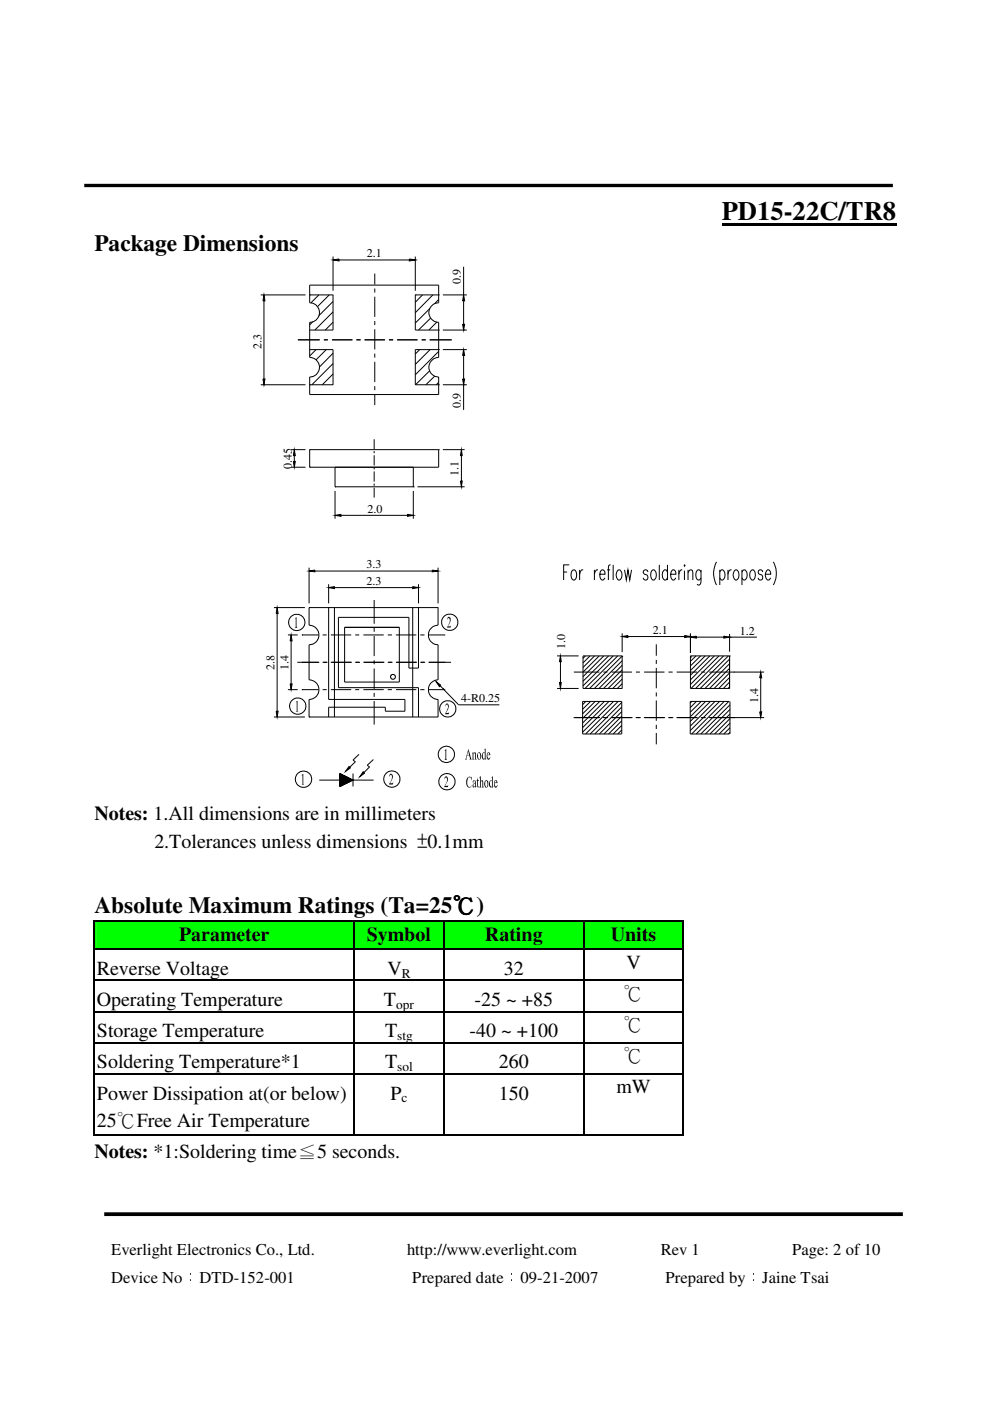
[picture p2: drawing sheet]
<svg xmlns="http://www.w3.org/2000/svg" width="210mm" height="297mm" viewBox="0 0 210 297" stroke-linecap="round" stroke-linejoin="round" font-family="sans-serif">
<path d="M22.1 257.4h169.3" fill="none" stroke="#000" stroke-width=".79" stroke-linecap="butt"/>
<path d="M49.6 45.8h119.1v126.6h-119.1z" fill="#fff"/>
<g fill="none" stroke="#000" stroke-width=".21">
<path d="M70.6 55.1l1.3-.2v.4zM70.6 54.4v7.2M71.9 55.1h14.9M79.5 58v2.3M86.8 54.9l1.3 .2-1.3 .2zM88.1 55.1h.1M88.1 54.4v7.2M98.3 56.6v5.9M55.3 62.5h9.5M56 62.5l.2 1.3h-.4zM56 63.8v16.5M63.2 72.1h4.6"/>
<path d="M65.7 60.5h27.3v3.7a2.22 2.22 0 0 0-2.1 1.8v.5a2.23 2.23 0 0 0 1.8 1.8h.3v7.5a2.22 2.22 0 0 0-2.1 1.8v.5a2.13 2.13 0 0 0 2.1 1.8v3.8h-27.3v-3.8a2.04 2.04 0 0 0 2-1.8v-.5a2.12 2.12 0 0 0-2-1.8v-7.5h.3a2.23 2.23 0 0 0 1.7-1.8v-.5a2.12 2.12 0 0 0-2-1.8zM65.7 62.5h.1M65.7 74.1h4.9v7.5h-4.9M65.7 62.5h5M66.3 68.2l-.6 .7M67 74.1l-1.3 1.4M67.6 62.5l-1.7 1.7M68.7 72.1h.8M69.2 74.1l-2.2 2.2M69.8 62.5l-2.5 2.5M70.4 72.1h4.3M70.6 79.3l-2.3 2.3"/>
<path d="M70.6 77.1l-4.5 4.5M70.6 74.9l-2.9 2.9M70.6 68.3l-1.6 1.7M70.6 66.1l-3.8 3.9M70.6 63.9l-3 3M70.6 62.5v7.5h-4.9M75.6 72.1h.9M77.3 72.1h4.3M79.5 61.2v.8M79.5 62.9v4.3M79.5 68.1v.8M79.5 69.8v4.3"/>
<path d="M79.5 75v.8M79.5 76.7v4.3M82.5 72.1h.9M84.2 72.1h4.3M88.1 62.5h.1M88.1 62.5h4.9M88.1 62.5v7.5h4.9M89 74.1l-.9 1M89.4 72.1h.9M89.6 62.5l-1.5 1.6M91.1 78.6l-3 3M91.1 72.1h4.7"/>
<path d="M91.1 65.4l-3 3.1M91.2 74.1l-3.1 3.2M91.3 67.4l-2.6 2.6M91.8 62.5l-3.7 3.8M92.2 79.8l-1.9 1.8M92.6 68.3l-1.7 1.7M93 62.5h.1M93 70h.1M93 74.1h.1M93 63.5l-.8 .9M93 74.5l-4.9 5M93 74.1h-4.9v7.5h4.9"/>
<path d="M93.9 74.1h5.1M93.9 62.5h5.1M93.9 70h5.1M98.1 68.7h.4l-.2 1.3zM98.3 62.5l.2 1.3h-.4zM98.3 70h.1M98.3 74.1l.2 1.3h-.4zM98.3 63.8v4.9M98.3 75.4v4.9M55.3 81.6h9.5M55.8 80.3h.4l-.2 1.3zM56 81.6h.1"/>
<path d="M61.7 99.1h3.1M61.7 95.3h3.1M62.2 97.8h.4l-.2 1.3zM62.4 95.3l.2 1.3h-.4zM62.4 96.6v1.2M65.7 81.6h.1M65.7 95.3h.1M65.7 99.1h.1M65.7 95.3v3.8M65.7 95.3h27.3M70.6 81.5l-.1 .1M71 99.1v4.1"/>
<path d="M79.3 93.1v2.1M79.3 95.6v.5M79.3 96.5v2.2M79.3 99.1v.4M79.3 99.9v2.2M79.5 81.9v.8M79.5 83.6v2.3M87.6 99.1v4.1M93 95.3h.1M93 81.6h.1M93 95.3v3.8h-27.3M93 81.1l-.5 .5"/>
<path d="M93.9 95.3h4.6M93.9 81.6h5.1M97.8 95.3l.2 1.3h-.4zM97.8 96.6v5.4M98.1 80.3h.4l-.2 1.3zM98.3 81.6h.1M98.3 81.6v5.3M71 109.3l1.3-.2v.4zM71 103.2h.1M71 103.2h16.6M71 104.1v5.9M72.3 109.3h14.1"/>
<path d="M79.3 102.5v.5M79.3 103.4v2.1M86.4 109.1l1.2 .2-1.2 .2zM87.6 103.2h.1M87.6 109.3h.1M87.6 104.1v5.9M88.5 103.2h10M97.6 102h.4l-.2 1.2zM97.8 103.2h.1M120.7 119.8h-1.2v3.2M129.5 119.8l-.4 .1-.1 .5v2.6M130 119.8v3.2"/>
<path d="M139.8 119.8v3.2M141.5 119.8v3.2M145.1 119.8l.1 .1-.1 .2zM151.9 119.1a5 5 0 0 0 0 4.9M164 119.1a5 5 0 0 1 0 4.9M58.1 128.8h6.5M58.8 128.8l.2 1.3h-.5zM58.8 128.8h.1M58.8 130.1v20.7M61 134.6h2.1M61.7 134.6l.2 1.3h-.4zM61.7 135.9v9.1"/>
<path d="M64 134.6h.1M64 134.6h3.6M65.5 128.8h.1M65.5 121.1l1.3-.2v.3zM65.5 121.1h.1M65.5 128.8v3.7a2.15 2.15 0 0 1 2.1 1.8v.7a2.07 2.07 0 0 1-2.1 1.7v7.4a2.15 2.15 0 0 1 2.1 1.8v.7a2.07 2.07 0 0 1-2.1 1.7v3.7M65.5 120.4v7.5M65.5 128.8h27.4M66.8 121.1h24.9M68.4 134.6h.9M69.7 124.6l1.2-.2v.4zM69.7 128.8h.1"/>
<path d="M69.7 124.6h.1M69.7 128.8v19.5h16.2v2.5h-4.2v-.9h-12v2.1M69.7 123.9v4M70.1 134.6h4.4M70.9 128.8v23.2M70.9 124.6h16.6M73.1 133h11.6v11.6h-11.6zM75.3 134.6h.9M77 134.6h4.4M79.3 127.2v5M79.3 133.1v.8M79.3 134.8v4.3"/>
<path d="M79.3 140v.8M82.2 134.6h.9M83.9 134.6h4.4M87.5 124.4l1.2 .2-1.2 .2zM87.5 128.8v23.2M88.7 123.9v4M88.7 128.8v12.8h-2v-10.7h-14.9v14.9h16.9v6.2M89.1 134.6h.9M90.8 134.6h3.6M91.7 120.9l1.2 .2-1.2 .1zM92.9 128.8v3.7a2.15 2.15 0 0 0-2.1 1.8v.7a2.07 2.07 0 0 0 2.1 1.7v7.4a2.15 2.15 0 0 0-2.1 1.8v.7a2.07 2.07 0 0 0 2.1 1.7v3.7h-27.4M92.9 120.4v7.5"/>
<path d="M118.1 139.1h4.6M118.8 139.1l.2 1.2h-.4zM119.5 121.3h.7M121.3 121l.5-.2a1.47 1.47 0 0 1 0 2.2h-.3a1.55 1.55 0 0 1-.2-2zM122.9 120.8v2.2M123.6 139.1h8.3v6.9h-8.3zM123.7 120.8l-.5 .2-.3 .8M124.1 139.1l-.5 .5M125.1 139.1l-1.5 1.4M126 120.8v2.2M126.1 139.1l-2.5 2.4M126.8 120.8l-.5 .2-.3 .8"/>
<path d="M127 139.1l-3.4 3.4M127.2 121.8h1.1a.7 .7 0 0 0-.7-1 1.47 1.47 0 0 0 0 2.2h.3l.4-.5M128 139.1l-4.4 4.4M128.7 120.8h.7M129 139.1l-5.4 5.3M130 139.1l-6.4 6.3M130.9 121l.5-.2a1.47 1.47 0 0 1 0 2.2l-.5-.2a1.52 1.52 0 0 1 0-1.8zM131 139.1l-7 6.9M131.9 135l1.2-.3v.5zM131.9 139.1h.1M131.9 134.3v4M131.9 139.1l-6.9 6.9"/>
<path d="M132.4 120.8l.4 2.2 .3-2.2 .4 2.2 .4-2.2M133.1 135h12.1M137.4 121.3l-.4-.5-.5 .2-.1 .3 .3 .5 .4 .1a.56 .56 0 0 1 .2 .8 .56 .56 0 0 1-.8 .1l-.1-.3M138.2 121l.5-.2a1.47 1.47 0 0 1 0 2.2h-.3a1.62 1.62 0 0 1-.2-2zM139.1 136.6v2.4M139.1 139.9v.9M141.5 121.3l-.3-.5h-.3a1.47 1.47 0 0 0 0 2.2h.3l.3-.5M142.2 121.8h1.1a.7 .7 0 0 0-.7-1 1.57 1.57 0 0 0 0 2.2h.3l.4-.5M143.9 120.8v2.2M144.7 120.8l-.5 .2-.3 .8M145.1 121v2M145.2 134.7l1.2 .3-1.2 .2z"/>
<path d="M145.9 121.4l.4-.6 .5 .2 .1 2M145.9 120.8v2.2M146.4 139.3h.1M146.4 135h.1M146.4 135.1l1.3-.2v.4zM146.4 139.1h8.3v6.9h-8.3zM146.4 134.3v4.1M146.6 139.1l-.2 .1M147.6 139.1l-1.2 1.1M147.7 135.1h5.8M148.5 139.1l-2.1 2.1M148.6 120.8l-.1 2.9-.2 .3-.5-.1"/>
<path d="M148.6 121.3l-.3-.5h-.3a1.47 1.47 0 0 0 0 2.2h.3l.3-.5M149.5 139.1l-3.1 3.1M150.5 139.1l-4.1 4.1M151.5 139.1l-5.1 5M152.4 139.1l-6 6M152.6 121.3l.4-.5h.2a1.47 1.47 0 0 1 0 2.2h-.2l-.4-.5M152.6 120.8v3.2M153.4 139.1l-6.9 6.9M153.5 134.9l1.2 .2-1.2 .2zM154.3 120.8v2.2M154.4 139.1l-6.9 6.9M154.7 139.1h.1"/>
<path d="M154.7 135.1h.1M154.7 134.4v3.8M154.7 135.1h5.8M154.7 139.7l-6.2 6.3M155.1 120.8l-.5 .2-.3 .8M155.7 121l.5-.2a1.47 1.47 0 0 1 0 2.2l-.5-.2a1.52 1.52 0 0 1 0-1.8zM157.3 121.3l.4-.5h.2a1.47 1.47 0 0 1 0 2.2h-.2l-.4-.5M157.3 120.8v3.2M159.3 121l.4-.2a1.57 1.57 0 0 1 0 2.2h-.3a1.49 1.49 0 0 1-.1-2zM161.7 121.3l-.3-.5-.6 .2v.6l.7 .3a.56 .56 0 0 1 .1 .8 .56 .56 0 0 1-.8 .1l-.1-.3M162.3 121.8h1.1v-.4a.65 .65 0 0 0-.7-.6l-.1 .2a1.49 1.49 0 0 0 .1 2h.3l.4-.5M58.1 152h6.5"/>
<path d="M58.5 150.8h.5l-.2 1.2zM61 146.2h2.1M61.5 145h.4l-.2 1.2zM63 140.4h4.7M64 146.2h.1M64 146.2h3.6M65.5 152h.1M68.4 140.4h1M68.4 146.2h.9M70.1 140.4h4.5M70.1 146.2h4.4M75.3 140.4h1"/>
<path d="M75.3 146.2h.9M76.1 159.9l-1.3 1.3 .6 .3-1.3 1.2M77 140.4h4.5M77 146.2h4.4M79.3 141.7v4.3M79.3 146.9v.8M79.3 148.6v5M82.2 140.4h1M82.2 146.2h.9M83.9 140.4h4.5M83.9 146.2h4.4M89.1 140.4h1"/>
<path d="M89.1 146.2h.9M90.8 140.4h4.8M90.8 146.2h3.6M92.5 144.5l1 .8-.3 .3zM92.5 144.5h.1M93.3 145.4l3.9 4h8.7M93.9 146h.1M118.1 146h4.6M118.6 144.7h.4l-.2 1.3zM118.8 140.3v4.4M121.6 152.1h5.6M121.7 142.5h5.4"/>
<path d="M123.5 148.7h8.3v6.9h-8.3zM124.2 148.7l-.7 .7M125.2 148.7l-1.7 1.7M126.2 148.7l-2.7 2.6M127.2 148.7l-3.7 3.6M127.8 152.1h1.1M127.9 142.5h.9M128.1 148.7l-4.6 4.6M129.1 148.7l-5.6 5.6M129.6 152.1h4.5M129.7 142.5h4.3M130.1 148.7l-6.6 6.5"/>
<path d="M131.1 148.7l-6.9 6.9M131.8 148.9l-6.7 6.7M131.8 149.9l-5.7 5.7M131.8 150.9l-4.7 4.7M131.8 151.8l-3.7 3.8M131.8 152.8l-2.8 2.8M131.8 153.8l-1.8 1.8M131.8 154.8l-.8 .8M131.9 140.1l-5.9 5.9M131.9 141.1l-4.9 4.9M131.9 142l-3.9 4M131.9 143l-3 3"/>
<path d="M131.9 144l-2 2M131.9 144.9l-1 1.1M131.9 145.9v.1M134.8 152.1h1M134.8 142.5h.9M136.5 152.1h4.5M136.6 142.5h4.3M139.1 141.6v4.3M139.1 146.8v.9M139.1 148.5v4.3M139.1 153.7v.9M139.1 155.4v2.4"/>
<path d="M141.7 152.1h1M141.7 142.5h.9M143.4 152.1h4.5M143.5 142.5h4.3M146.7 148.7l-.4 .4M147.7 148.7l-1.4 1.3M148.6 152.1h1M148.7 142.5h.8M148.7 148.7l-2.4 2.3M149.6 148.7l-3.3 3.3M150.3 152.1h11.7M150.4 142.5h11.6"/>
<path d="M150.6 148.7l-4.3 4.3M151.6 148.7l-5.3 5.3M152.6 148.7l-6.3 6.2M153.5 148.7l-6.9 6.9M154.5 148.7l-6.9 6.9M154.6 148.7h-8.3v6.9h8.3M154.7 140.7l-5.2 5.3M154.7 141.7l-4.2 4.3M154.7 142.7l-3.3 3.3M154.7 143.6l-2.3 2.4M154.7 144.6l-1.3 1.4M154.7 145.6l-.4 .4"/>
<path d="M154.8 148.7v6.9M154.8 149.4l-6.2 6.2M154.8 150.4l-5.2 5.2M154.8 151.4l-4.3 4.2M154.8 152.4l-3.3 3.2M154.8 153.3l-2.3 2.3M154.8 154.3l-1.3 1.3M154.8 155.3l-.4 .3M161.1 150.9h.4l-.2 1.2zM161.3 142.5l.2 1.2h-.4zM161.3 143.7v7.2M67.7 165.4h4.4"/>
<path d="M72.1 166.8l1.8-1.9-1.8 1.9M72.1 166.1l1.4-1.4-1.4 1.5M72.1 165.6l1.1-1.1-1.1 1.2 .7 .7M72.1 165.6l1-1.1 1.2 1.2M72.1 165.1l.8-.7-.8 .8M72.1 165l.6-.7-.6 .7 1.1 1.2 1.1-1.1-.9 1M72.1 164.7l.4-.4 1.6 1.5 .5-.5M72.1 164.4l.2-.3 1.7 1.7 .5-.6M72.1 164.3l.2-.2-.2 .2M72.1 164.3l1.6 1.7 .7-.8M72.1 164.2l1.6 1.7 .8-.7M72.1 164l1.8 1.9"/>
<path d="M72.1 164.3l1.6 1.6M72.1 164.5l1.5 1.5M72.1 164.7l1.3 1.4M72.1 164.8l1.3 1.3M72.1 164.9l1.2 1.3M72.1 165.1l1.1 1.1M72.1 165.2l1 1M72.1 165.3l1 1M72.1 165.4l.9 .9M72.1 165.6l.8 .8M72.1 165.7l.7 .7M72.1 165.8l.6 .7"/>
<path d="M72.1 165.9l.5 .6M72.1 166l.5 .5M72.1 166.2l.4 .4M72.1 166.4l.2 .3M72.1 166.5l.2 .2M72.1 166.7v.1M72.1 166.8h.1M72.1 164l2.7 1.4M72.1 164v2.8M72.2 164l-.1 .2M72.3 164.2l-.2 .2 1.5 1.6-1.5-1.5 .3-.3-.3 .3M72.4 164.2l-.3 .3"/>
<path d="M72.5 164.2l-.4 .4 1.4 1.5M72.5 164.2l-.4 .4 1.4 1.4M72.5 164.2l1.5 1.6M72.6 164.3l-.5 .5M72.6 164.3l1.5 1.4-1.3-1.3M72.6 164.3l-.5 .6M72.6 164.3l-.5 .5 1.3 1.3M72.7 164.3l-.6 .6M72.8 164.4l-.7 .7M72.9 164.4l1.3 1.3-1.2-1.2-.9 .9M72.9 164.4l-.8 .8M72.9 164.4l-.8 .9 .9 1"/>
<path d="M73 164.5l-.9 .9M73.1 164.5l-1 1 .8 .9M73.1 164.5l-1 1 .8 .8 1.3-1.2M73.2 164.5l1.1 1.2M73.2 164.6l-1.1 1.2M73.2 164.6l-1.1 1.1 .7 .7M73.3 164.6l-1.2 1.2M73.3 164.6l1 1.1M73.3 164.6l-1.2 1.3 .5 .6M73.6 164.8l-1.5 1.4 .3 .4M73.6 164.8l-1.5 1.5 .3 .3M73.7 164.8l-1.6 1.6"/>
<path d="M73.7 164.8l-1.6 1.6 .2 .2 1.7-1.6M73.7 164.8l.8 .8M73.7 164.8l-1.6 1.7M73.8 164.8l-1.7 1.8 .1 .1-.1-.1M73.9 164.9l-1.8 1.9M74 164.9l-1.8 1.8-.1-.2M74 162.5l.3 .3-1 .7zM74.1 165l-1.6 1.5-.4-.4 1.3-1.4 1 .9M74.1 165l-1.5 1.5M74.1 165l-1.4 1.5-.6-.6M74.3 165.1l.4 .4M74.3 165.1l-1.2 1.1"/>
<path d="M74.3 165.7l-.9-1.1-1.3 1.4M74.4 165.6l-.9-.9-1.4 1.5M74.4 165.2l-.9 .9M74.4 165.2l.3 .2M74.5 165.6l-.8-.8-1.6 1.7 .2 .2M74.5 165.6l-.7-.7-1.7 1.8M74.5 165.2l-.7 .7-1.7-1.8v-.1l1.9 1.8M74.5 165.2l-.6 .7M74.6 165.5l-.6-.5-1.7 1.7M74.6 165.5l-.4-.4-1.4 1.3M74.6 165.3l.1 .1M74.6 165.3l.2 .1"/>
<path d="M74.7 165.3l-.4 .4M74.7 165.3l-.2 .3M74.8 165.4l-.2 .1M74.8 165.4h.1M74.8 165.4h-.1M74.8 165.4l-2.7 1.4M74.8 164v2.8M74.8 165.4h4.4M77 163.6l.3 .3-1 .8zM79.2 161l-1.3 1.3 .5 .3-1.2 1.2"/>
<circle cx="62.9" cy="131.9" r="1.72"/>
<circle cx="95.3" cy="131.9" r="1.73"/>
<circle cx="63.1" cy="149.7" r="1.73"/>
<circle cx="83.3" cy="143.5" r=".5"/>
<circle cx="94.6" cy="160" r="1.71"/>
<circle cx="95" cy="150.3" r="1.74"/>
<circle cx="64.4" cy="165.2" r="1.72"/>
<circle cx="83.1" cy="165.2" r="1.73"/>
<circle cx="94.8" cy="165.7" r="1.72"/>
</g>
<g fill="#000">
<path d="M70.6 55.1l1.3-.2v.4zM86.8 54.9l1.3 .2-1.3 .2zM56 62.5l.2 1.3h-.4zM98.1 68.7h.4l-.2 1.3zM98.3 62.5l.2 1.3h-.4zM98.3 74.1l.2 1.3h-.4zM55.8 80.3h.4l-.2 1.3zM62.4 95.3l.2 1.3h-.4zM62.2 97.8h.4l-.2 1.3zM97.8 95.3l.2 1.3h-.4zM98.1 80.3h.4l-.2 1.3zM71 109.3l1.3-.2v.4z"/>
<path d="M86.4 109.1l1.2 .2-1.2 .2zM97.6 102h.4l-.2 1.2zM58.8 128.8l.2 1.3h-.5zM61.7 134.6l.2 1.3h-.4zM65.5 121.1l1.3-.2v.3zM69.7 124.6l1.2-.2v.4zM87.5 124.4l1.2 .2-1.2 .2zM91.7 120.9l1.2 .2-1.2 .1zM131.9 135l1.2-.3v.5zM145.2 134.7l1.2 .3-1.2 .2zM146.4 135.1l1.3-.2v.4zM153.5 134.9l1.2 .2-1.2 .2z"/>
<path d="M58.5 150.8h.5l-.2 1.2zM61.5 145h.4l-.2 1.2zM92.5 144.5l1 .8-.3 .3zM94.2 159.1h.2zM118.6 144.7h.4l-.2 1.3zM118.8 139.1l.2 1.2h-.4zM161.3 142.5l.2 1.2h-.4zM161.1 150.9h.4l-.2 1.2zM63.9 164.3h.2zM74 162.5l.3 .3-1 .7zM77 163.6l.3 .3-1 .8z"/>
<path d="M62.5 131.1l.4-.2v1.8l.1 .4h-.5l.2-.1v-1.9z" fill-rule="evenodd"/>
<path d="M94.9 130.9a.31 .31 0 0 1 .3-.1 .31 .31 0 0 1 .3 .1l-.5 .2-.2 .3z" fill-rule="evenodd"/>
<path d="M95.1 131l.4-.1a2.37 2.37 0 0 1-.8 2.1l.3-.4a1.18 1.18 0 0 0 .1-1.6z" fill-rule="evenodd"/>
<path d="M94.7 133l.3-.2h.5l.1-.2-.1 .5z" fill-rule="evenodd"/>
<path d="M62.7 148.8l.4-.2v2.1l.1 .2h-.5l.2-.2v-1.7z" fill-rule="evenodd"/>
<path d="M94.2 159.1l.4-.3v2.2l.2 .1h-.5l.1-.4v-1.5z" fill-rule="evenodd"/>
<path d="M94.7 149.2l.3 .1-.4 .1-.2 .4z" fill-rule="evenodd"/>
<path d="M94.7 149.4l.3-.1a2.08 2.08 0 0 1-.6 2.1l.3-.7a.91 .91 0 0 0 0-1.3z" fill-rule="evenodd"/>
<path d="M94.4 151.4l.2-.2h.5l.1-.2-.1 .4z" fill-rule="evenodd"/>
<path d="M99.3 158.7l-.3 1.5 .5 .1h-.5l-.1 .4 .1 .3h-.4z" fill-rule="evenodd"/>
<path d="M99.3 158.7l.7 2.3h-.5l.2-.2-.2-.5-.5-.1h.5z" fill-rule="evenodd"/>
<path d="M100.1 159.7l.3-.2v.3z" fill-rule="evenodd"/>
<path d="M100.2 159.8l.4-.1-.2 .2v.8l.1 .3h-.4l.1-.1z" fill-rule="evenodd"/>
<path d="M100.5 159.6l.2-.1 .2 .3v1.1l.2 .1h-.5l.2-.1v-1.1z" fill-rule="evenodd"/>
<path d="M101.3 159.7l.3-.1-.3 .2 .1 .9 .1 .3h.3a.59 .59 0 0 1-.6-.2 .59 .59 0 0 1 0-.7z" fill-rule="evenodd"/>
<path d="M101.4 159.6l.1-.1a.99 .99 0 0 1 .3 1.5h-.2a1.07 1.07 0 0 0 0-1.4z" fill-rule="evenodd"/>
<path d="M102.4 159.6h.2l-.2 .3v.6l.2 .4-.2 .1a1.2 1.2 0 0 1 0-1.4z" fill-rule="evenodd"/>
<path d="M102.4 159.6l.2-.1 .2 .1z" fill-rule="evenodd"/>
<path d="M102.7 158.9l.3-.2v2.2l-.5 .2-.1-.1 .4-.3v-1.8z" fill-rule="evenodd"/>
<path d="M103.3 159.7l.2-.1-.3 .4z" fill-rule="evenodd"/>
<path d="M103.4 159.6l.2-.1 .2 .1 .2 .5h-.7l.1 .5 .3 .2-.4 .1-.1-.9h.6l-.1-.4z" fill-rule="evenodd"/>
<path d="M63.9 164.3l.4-.2v2.1l.2 .2h-.5l.1-.2v-1.7z" fill-rule="evenodd"/>
<path d="M82.6 164.2l.2-.2 .4 .2-.5 .1-.2 .4z" fill-rule="evenodd"/>
<path d="M82.8 164.3l.4-.1a1.99 1.99 0 0 1-.7 2l.1-.2a1.75 1.75 0 0 0 .3-1.7z" fill-rule="evenodd"/>
<path d="M82.5 166.2l.9-.3-.1 .4z" fill-rule="evenodd"/>
<path d="M94.3 164.8a.31 .31 0 0 1 .3-.2 .31 .31 0 0 1 .3 .2l-.5 .1-.2 .3z" fill-rule="evenodd"/>
<path d="M94.5 164.8h.4a2.23 2.23 0 0 1-.8 2l.3-.4a1.12 1.12 0 0 0 .1-1.6z" fill-rule="evenodd"/>
<path d="M94.1 166.8l.9-.3v.4z" fill-rule="evenodd"/>
<path d="M99.1 164.8l.4-.1 .3 .1h-.4a1.7 1.7 0 0 0 0 2l.4 .1a.66 .66 0 0 1-.7-.1 .66 .66 0 0 1-.3-.7l.1-.7z" fill-rule="evenodd"/>
<path d="M99.5 164.8h.4l-.1 .1z" fill-rule="evenodd"/>
<path d="M99.9 164.7l.1 .7-.2-.4z" fill-rule="evenodd"/>
<path d="M99.6 166.9l.4-.5-.2 .5z" fill-rule="evenodd"/>
<path d="M100.3 165.6l.2-.2 .3 .1-.4 .1-.1 .3z" fill-rule="evenodd"/>
<path d="M100.2 166.9l.5-.1-.3 .2z" fill-rule="evenodd"/>
<path d="M100.5 166.1h.2l-.3 .2 .1 .5-.3 .1v-.5z" fill-rule="evenodd"/>
<path d="M100.5 165.5h.3l.1 .4v.9l-.2 .1v-1z" fill-rule="evenodd"/>
<path d="M100.7 166.9l.3-.3-.1 .3z" fill-rule="evenodd"/>
<path d="M101.3 164.9v.5h.3v.2h-.3l.1 1.2h-.2v-1.2l-.2-.1z" fill-rule="evenodd"/>
<path d="M101.2 166.8l.4-.1-.1 .2z" fill-rule="evenodd"/>
<path d="M101.6 164.8l.3-.2v2.2l.2 .2h-.5l.2-.4v-1.4z" fill-rule="evenodd"/>
<path d="M102.1 165.5l.1 .1-.3 .2z" fill-rule="evenodd"/>
<path d="M102.1 165.4l.3 .1v.2l.2 1.3h-.4l.1-1.3z" fill-rule="evenodd"/>
<path d="M102.8 165.6l.3-.1a1.04 1.04 0 0 0 0 1.4h.2a.51 .51 0 0 1-.5-.1 .51 .51 0 0 1-.1-.6z" fill-rule="evenodd"/>
<path d="M102.8 160.9l.3-.1-.3 .3z" fill-rule="evenodd"/>
<path d="M102.9 165.5l.1-.1a.95 .95 0 0 1 .3 1.5h-.2a.88 .88 0 0 0-.2-1.4z" fill-rule="evenodd"/>
<path d="M103.3 160.9l.4-.1 .3-.3-.3 .5h-.3z" fill-rule="evenodd"/>
<path d="M103.9 165.5h.2l-.2 .3v.6l.2 .4-.2 .1a1.14 1.14 0 0 1 0-1.4z" fill-rule="evenodd"/>
<path d="M103.9 165.5l.2-.1 .2 .1z" fill-rule="evenodd"/>
<path d="M104.2 164.8l.3-.2 .1 2.2-.5 .2-.2-.1 .4-.2v-1.9z" fill-rule="evenodd"/>
<path d="M104.3 166.8h.3l-.2 .2z" fill-rule="evenodd"/>
<path d="M104.9 165.4l.2 .1-.4 .4z" fill-rule="evenodd"/>
<path d="M104.9 165.4h.4l.2 .6h-.6v.5l.3 .3h-.4l-.1-.9h.6l-.1-.3z" fill-rule="evenodd"/>
<path d="M104.8 166.8h.4l.3-.4-.3 .6h-.3z" fill-rule="evenodd"/>
</g>
<path d="M153 47.3h37v.6h-37z" fill="#000"/>
<g fill="#0f0">
<path d="M20.2 195.5h54.7v5.6h-54.7z"/>
<path d="M20.5 195.5h54.1v5h-54.1z"/>
<path d="M75.2 195.5h18.8v5.6h-18.8z"/>
<path d="M75.6 195.5h18v5h-18z"/>
<path d="M94.2 195.5h29.4v5.6h-29.4z"/>
<path d="M94.6 195.5h28.7v5h-28.7z"/>
<path d="M123.9 195.5h20.9v5.6h-20.9z"/>
<path d="M124.2 195.5h20.2v5h-20.2z"/>
</g>
<g fill="#000">
<path d="M19.9 195.2h.3v.3h-.3zM74.9 195.2h.3v.3h-.3zM94 195.2h.2v.3h-.2zM123.6 195.2h.3v.3h-.3zM144.8 195.2h.2v.3h-.2zM19.9 201.1h.3v.3h-.3zM19.9 207.7h.3v.3h-.3zM19.9 214.3h.3v.3h-.3zM74.9 201.1h.3v.3h-.3zM74.9 207.7h.3v.3h-.3zM74.9 214.3h.3v.3h-.3zM94 201.1h.2v.3h-.2z"/>
<path d="M94 207.7h.2v.3h-.2zM94 214.3h.2v.3h-.2zM123.6 201.1h.3v.3h-.3zM123.6 207.7h.3v.3h-.3zM123.6 214.3h.3v.3h-.3zM144.8 201.1h.2v.3h-.2zM144.8 207.7h.2v.3h-.2zM144.8 214.3h.2v.3h-.2zM19.9 220.9h.3v.3h-.3zM19.9 227.5h.3v.3h-.3zM74.9 220.9h.3v.3h-.3zM74.9 227.5h.3v.3h-.3z"/>
<path d="M94 220.9h.2v.3h-.2zM94 227.5h.2v.3h-.2zM123.6 220.9h.3v.3h-.3zM123.6 227.5h.3v.3h-.3zM144.8 220.9h.2v.3h-.2zM144.8 227.5h.2v.3h-.2zM19.9 240.5h.3v.2h-.3zM74.9 240.5h.3v.2h-.3zM94 240.5h.2v.2h-.2zM123.6 240.5h.3v.2h-.3zM144.8 240.5h.2v.2h-.2z"/>
</g>
<g fill="none" stroke="#000" stroke-width=".25">
<path d="M20 195.5v5.6M20.2 195.4h54.7M75.1 195.5v5.6M75.2 195.4h18.8M94.1 195.5v5.6M94.2 195.4h29.4M123.7 195.5v5.6M123.9 195.4h20.9M144.9 195.5v5.6M20 201.4v6.3M20 208v6.3M20 214.6v6.3"/>
<path d="M20.2 201.3h54.7M20.2 207.9h54.7M20.2 214.5h54.7M75.1 201.4v6.3M75.1 208v6.3M75.1 214.6v6.3M75.2 201.3h18.8M75.2 207.9h18.8M75.2 214.5h18.8M94.1 201.4v6.3M94.1 208v6.3M94.1 214.6v6.3"/>
<path d="M94.2 201.3h29.4M94.2 207.9h29.4M94.2 214.5h29.4M123.7 201.4v6.3M123.7 208v6.3M123.7 214.6v6.3M123.9 201.3h20.9M123.9 207.9h20.9M123.9 214.5h20.9M144.9 201.4v6.3M144.9 208v6.3M144.9 214.6v6.3"/>
<path d="M20 221.2v6.3M20 227.8v12.7M20.2 221.1h54.7M20.2 227.7h54.7M75.1 221.2v6.3M75.1 227.8v12.7M75.2 221.1h18.8M75.2 227.7h18.8M94.1 221.2v6.3M94.1 227.8v12.7M94.2 221.1h29.4M94.2 227.7h29.4"/>
<path d="M123.7 221.2v6.3M123.7 227.8v12.7M123.9 221.1h20.9M123.9 227.7h20.9M144.9 221.2v6.3M144.9 227.8v12.7M20.2 240.6h54.7M75.2 240.6h18.8M94.2 240.6h29.4M123.9 240.6h20.9"/>
</g>
<path d="M17.9 39.3h171.4" fill="none" stroke="#000" stroke-width=".71" stroke-linecap="butt"/>
<text font-size="5.6" x="153" y="46.7">PD15-22C/TR8</text>
<g font-size="5">
<text x="20" y="53.2">Package Dimensions</text>
<text x="20" y="193.5">Absolute Maximum Ratings (Ta=25℃)</text>
</g>
<g font-size="4.2">
<text x="20" y="173.9">Notes: 1.All dimensions are in millimeters</text>
<text x="32.7" y="179.8">2.Tolerances unless dimensions ±0.1mm</text>
<text x="38" y="199.6">Parameter</text>
<text x="77.8" y="199.6">Symbol</text>
<text x="102.8" y="199.6">Rating</text>
<text x="129.5" y="199.6">Units</text>
<text x="20.5" y="206.7">Reverse Voltage</text>
<text x="82.1" y="206.7">V</text>
<text x="106.8" y="206.7">32</text>
<text x="132.8" y="205.4">V</text>
<text x="20.5" y="213.3">Operating Temperature</text>
<text x="81.4" y="213.3">T</text>
<text x="100.6" y="213.3">-25 ~ +85</text>
<text x="132.2" y="212">℃</text>
<text x="20.5" y="219.9">Storage Temperature</text>
<text x="81.7" y="219.9">T</text>
<text x="99.6" y="219.9">-40 ~ +100</text>
<text x="132.2" y="218.6">℃</text>
<text x="20.5" y="226.5">Soldering Temperature*1</text>
<text x="81.7" y="226.5">T</text>
<text x="105.7" y="226.5">260</text>
<text x="132.2" y="225.2">℃</text>
<text x="20.5" y="233.1">Power Dissipation at(or below)</text>
<text x="82.8" y="233.1">P</text>
<text x="105.7" y="233.1">150</text>
<text x="130.7" y="231.8">mW</text>
<text x="20.5" y="239">25℃Free Air Temperature</text>
<text x="20" y="245.6">Notes: *1:Soldering time≦5 seconds.</text>
</g>
<g font-size="3.5">
<text x="23.6" y="266">Everlight Electronics Co., Ltd.</text>
<text x="86.3" y="266">http://www.everlight.com</text>
<text x="140.1" y="266">Rev 1</text>
<text x="167.9" y="266">Page: 2 of 10</text>
<text x="23.6" y="271.9">Device No：DTD-152-001</text>
<text x="87.4" y="271.9">Prepared date：09-21-2007</text>
<text x="141.1" y="271.9">Prepared by：Jaine Tsai</text>
</g>
<g font-size="2.8">
<text x="85.2" y="207.3">R</text>
<text x="84" y="213.9">opr</text>
<text x="84.2" y="220.5">stg</text>
<text x="84.2" y="227.1">sol</text>
<text x="85.1" y="233.7">c</text>
</g>
<g font-size="2.5">
<text x="77.8" y="54.5">2.1</text>
<text x="97.7" y="60.2" transform="rotate(-90 97.7 60.2)">0.9</text>
<text x="55.4" y="74" transform="rotate(-90 55.4 74)">2.3</text>
<text x="97.7" y="86.5" transform="rotate(-90 97.7 86.5)">0.9</text>
<text x="61.8" y="99.4" transform="rotate(-90 61.8 99.4)">0.45</text>
<text x="97.2" y="100.9" transform="rotate(-90 97.2 100.9)">1.1</text>
<text x="77.9" y="108.7">2.0</text>
<text x="77.7" y="120.5">3.3</text>
<text x="77.7" y="124">2.3</text>
<text x="119.8" y="137.6" transform="rotate(-90 119.8 137.6)">1.0</text>
<text x="138.4" y="134.4">2.1</text>
<text x="156.8" y="134.5">1.2</text>
<text x="58.2" y="142" transform="rotate(-90 58.2 142)">2.8</text>
<text x="61.2" y="142.2" transform="rotate(-90 61.2 142.2)">1.4</text>
<text x="97.8" y="148.8">4-R0.25</text>
<text x="160.7" y="149.1" transform="rotate(-90 160.7 149.1)">1.4</text>
</g>
</svg>
